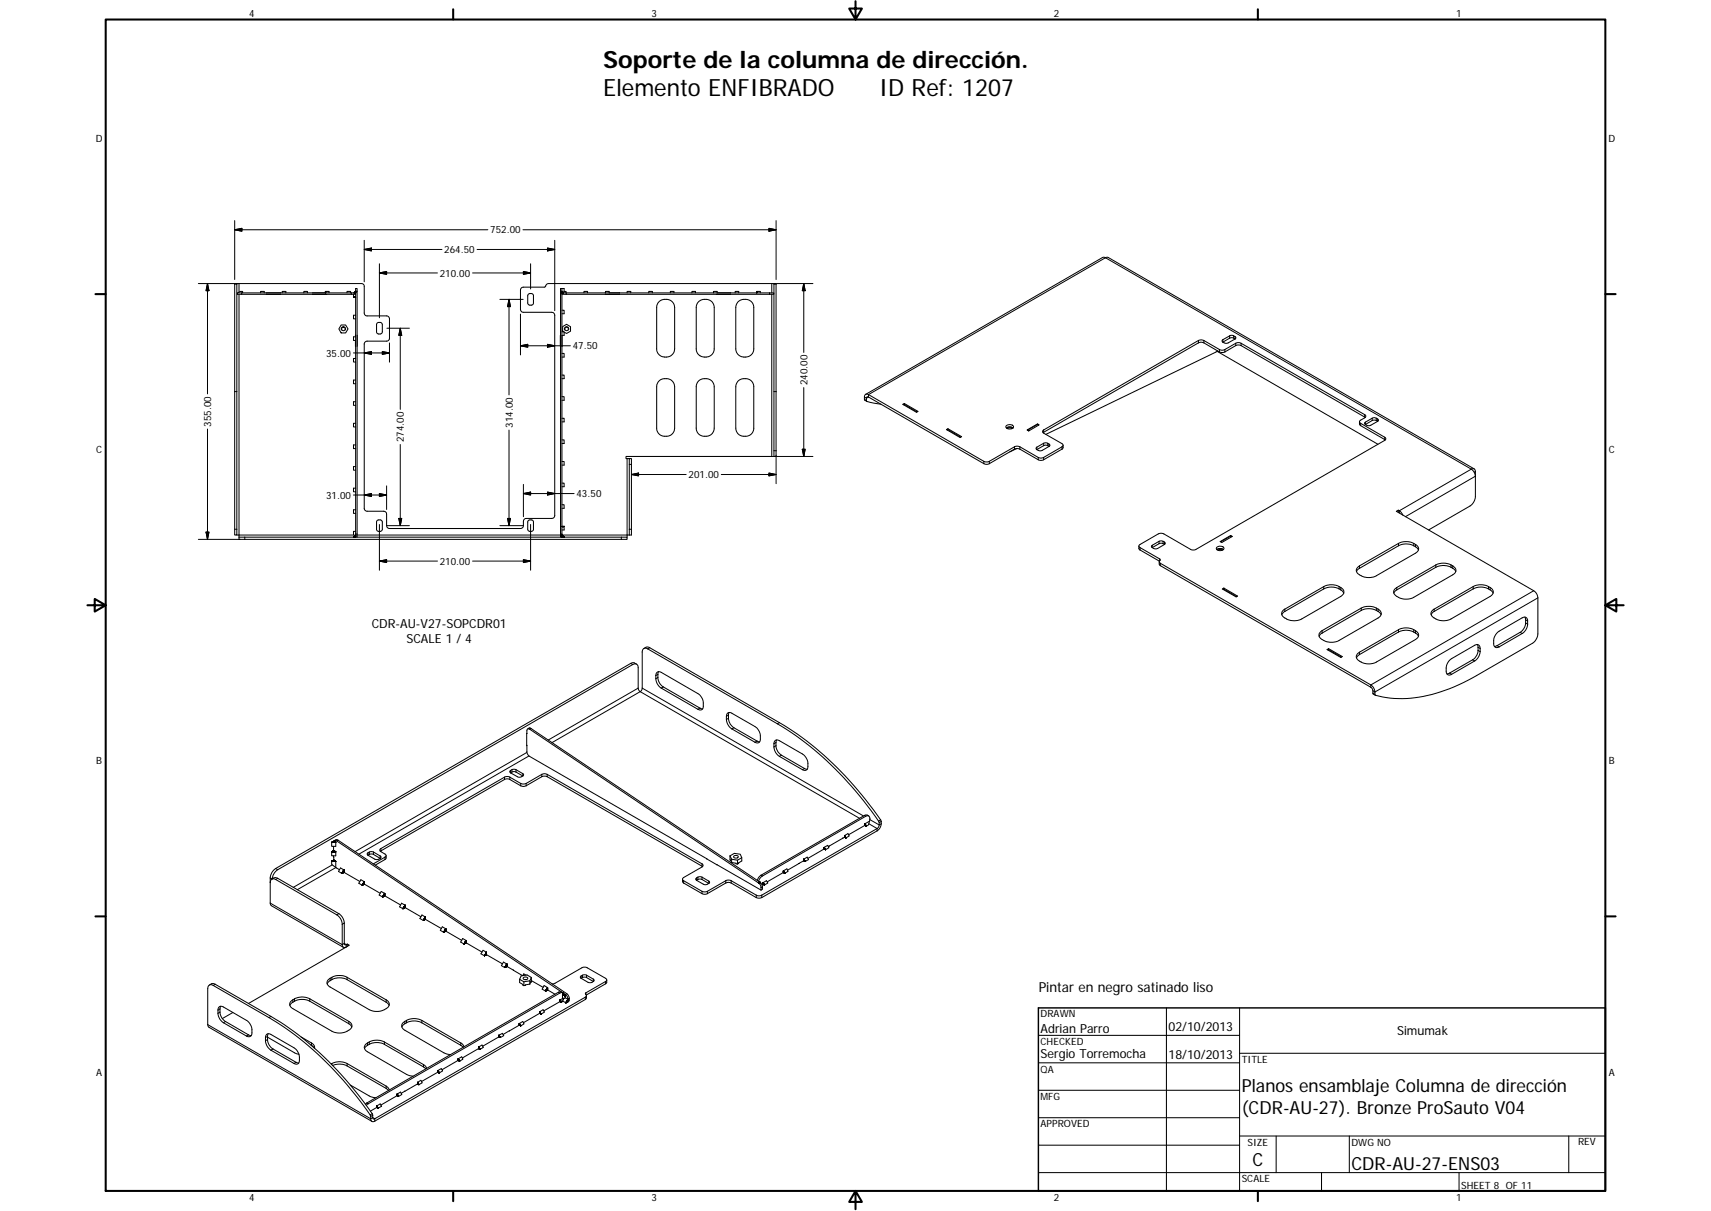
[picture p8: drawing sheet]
<svg xmlns="http://www.w3.org/2000/svg" width="594mm" height="420mm" viewBox="0 0 594 420" stroke-linecap="round" stroke-linejoin="round" font-family="sans-serif">
<g fill="none" stroke="#000" stroke-width=".36">
<path d="M81.5 98.4h.7v87.2h-.7zM82.2 98.4h43.7l.6 .7v9.5l.2 .6 .8 .4h6.7l.8 .4 .2 .6v6.8l-.2 .6-.8 .4h-7l-.7 .7v57.3l.2 .6 .5 .4h6l.7 .2 .3 .8 .1 4.2 .3 .5 .6 .3h45.5l.9-.6 .2-2.1 .5-.7 9.3-.1 .9-.6 .1-70.1-.4-.6-.6-.2h-9.9l-.6-.2-.4-.8v-6.8l.4-.8 .6-.2h7.3l.8-1 .7-.2h78.2M268.7 98.4h.8v60h-.8zM82.5 101.6l.9-.5h.8v.5M90.5 101.6v-.5h1.2v.5M92.4 102.1h5M92.4 101.6h5M98 101.6v-.5h1.2v.5M105.5 101.6v-.5h1.2v.5M108.5 102.1h5M113 101.6v-.5h1.2v.5M113 101.6h-4.5"/>
<path d="M118.4 112.8h1.6l.8 1.3-.8 1.4h-1.6l-.7-1.4zM120.5 101.6v-.5h1.2v.5M122.7 102.1v1h.8M123.4 118.1l.1 2.1M123.5 116.9h-.8v1.2h.8M123.5 109.4h-.8v1.2h.8M123.5 101.6h-41.1v.5h41.1M123.5 116.3l-.1 .6M123.5 101.1l-.5 .5M124 116.3v3.9M130.9 112.1a1.07 1.07 0 0 1 1.9 .5v2.5a1.03 1.03 0 0 1-1.1 .8 1.03 1.03 0 0 1-1-.8zM183.4 102.1a1.03 1.03 0 0 1 1.1-.3 1.03 1.03 0 0 1 .7 .8v2.5a1.02 1.02 0 0 1-1 .8 1.02 1.02 0 0 1-1-.8v-2.5z"/>
<path d="M194.6 116.3v3.9M195.1 107.6h.8v1.3h-.8M195.1 100.1h.8v1.2M195.1 115.1h.6M195.1 101.1l.5 .5M195.1 101.6h.1M195.2 101.6h.3M195.4 101.4h.3M195.4 113.3l1.3-.8 1.4 .8v1.6l-1.4 .8-1.3-.8zM195.5 101.5l1-.4v.5M195.5 101.6h.1M195.6 101.6h73.1v.5h-73.6"/>
<path d="M195.9 115.2v1.2h-.8M202.7 101.6v-.5h1.3v.5M210.1 102.1h5M210.2 101.6v-.5h1.3v.5M210.2 101.6h-.1M211.5 101.6h3.6M217.7 101.6v-.5h1.3v.5M225.2 101.6v-.5h1.3v.5M229 104.5a3.2 3.2 0 0 1 5.2 2.2v14.4a3.1 3.1 0 0 1-3.1 2.8 3.1 3.1 0 0 1-3.1-2.8v-14.8l.4-1.1zM232.7 101.6v-.5h1.3v.5M240.2 101.6v-.5h1.3v.5M242.7 104.5a3.2 3.2 0 0 1 5.3 2.2v14.4a3.1 3.1 0 0 1-3.1 2.8 3.1 3.1 0 0 1-3.2-2.8l.1-14.8 .4-1.1z"/>
<path d="M247.7 101.6v-.5h1.3v.5M248.7 102.1h5M249 101.6h4.7M255.2 101.6v-.5h1.3v.5M256.2 104.8a3.2 3.2 0 0 1 3.3-.9 3.2 3.2 0 0 1 2.2 2.8v14.4a3.1 3.1 0 0 1-3.1 2.8 3.1 3.1 0 0 1-3.1-2.8v-14.4zM262.7 101.6v-.5h1.3v.5M428.8 117.6a1.69 1.69 0 0 0-1.9-.3l-2.3 1.4M428.8 117.6l-2.3 1.4a1.69 1.69 0 0 1-1.9-.3M428.8 117.6l.3-.4-.1-.3a1.63 1.63 0 0 0-2.1-.4l-2.5 1.5-.1 .3 .3 .4M123.5 131.9h-.8v1.2h.8M123.5 139.4h-.8v1.2h.8M123.5 124.4h-.8v1.2h.8"/>
<path d="M195.1 137.6h.8v1.3h-.8M195.1 122.6h.8v1.3h-.8M195.1 130.1h.8v1.3h-.8M195.1 120.2h.1M228.7 132.3a3.2 3.2 0 0 1 3.4-.9 3.2 3.2 0 0 1 2.1 2.8v14.3a3.1 3.1 0 0 1-3.1 2.9 3.1 3.1 0 0 1-3.1-2.9v-14.3l.1-.8zM242.7 132.1a3.2 3.2 0 0 1 3.3-.6 3.2 3.2 0 0 1 2 2.7v14.3a3.1 3.1 0 0 1-3.1 2.9 3.1 3.1 0 0 1-3.2-2.9l.1-14.7 .4-1.1zM256.2 132.3a3.2 3.2 0 0 1 3.3-.9 3.2 3.2 0 0 1 2.2 2.8v14.3a3.1 3.1 0 0 1-3.1 2.9 3.1 3.1 0 0 1-3.1-2.9v-14.3zM300.6 136.8l82.2-47.5 1.7-.1 127.4 73.5M301 139.3l-.8-.5-.1-1a.87 .87 0 0 1 .4-1 .87 .87 0 0 1 1.1 .1l40.4 23.3 1.5-.1 9.2-5.2h1.2l6.6 3.8 .9 .2 1-.2 6.3-3.7a.59 .59 0 0 0 .4-.5 .59 .59 0 0 0-.4-.6l-6.3-3.6a.59 .59 0 0 1-.4-.6 .59 .59 0 0 1 .4-.5l53.7-31.1 .9-.2 1 .2 6.1 3.4 1-.1 4.2-2.4h1.4l43.1 24.9a.58 .58 0 0 1 .4 .5 .58 .58 0 0 1-.4 .6l-1.4 .8a.58 .58 0 0 0-.4 .5 .58 .58 0 0 0 .4 .6l8.4 4.8a.57 .57 0 0 1 .4 .5 .57 .57 0 0 1-.4 .6l-65.7 37.9h-1.5l-10.2-5.7-1.2 .2-6.4 3.7a.56 .56 0 0 0-.4 .6 .56 .56 0 0 0 .4 .5l7.1 4.2a.66 .66 0 0 0-.4 .6 .66 .66 0 0 0 .4 .6l73.1 42.2a3.5 3.5 0 0 1 1.4 3.5 37.8 37.8 0 0 0 24.4-1.6l4.7-1.9 4.7-2.4 20.9-12a4.3 4.3 0 0 0 1.9-3.3v-12.5a3.2 3.2 0 0 0-1.5-2.4l-47.7-27.6 .7-.4 .9 .6 .7 1.1M314 140v.3M422.6 121.9l55.8 32.2M422.7 121.7l-.6 .5-59 28.5"/>
<path d="M123.5 146.9h-.8v1.2h.8M123.5 154.4h-.8v1.2h.8M195.1 152.6h.8v1.3h-.8M195.1 145.1h.8v1.3h-.8M218.5 159.1h.7v26.5h-.7zM268.7 158.4h-51.3v.7h1.1M305.9 140.3l-5-1v-1.5l.5-.1 40.9 23.4 1-.1 8.9-5.2 1-.2 .9 .2 6.6 3.8 1.2 .1 7-4 .2-1.2M313.5 140.3l.5-.3 4.7 2.7-.5 .3zM314 140.3l4.4 2.6M314 140.3l-.2 .2M328.6 149l.5-.2 4.8 2.7-.5 .3zM329.1 149.1l4.5 2.6"/>
<path d="M329.1 149.1l-.2 .1M329.1 148.8v.3M349.4 147.7l.8-.3a1.02 1.02 0 0 1 1.2 0 1.02 1.02 0 0 1 .4 1 1.45 1.45 0 0 1-2.5-.5zM349.5 148.5l.8-.4 1.4 .4M349.8 148.7l.7-.3 .8 .3M353 155.6l-2.4 1.2M356.6 149.2l3.6-2.1 .6 .3-3.6 2.1zM360.2 147.3l-3.4 2M360.2 147.3l.4 .2M360.2 147.1v.2M364.2 154.9l-2.3 1.4a1.76 1.76 0 0 1-1.9-.3M364.2 154.9l.3-.4-.1-.3a1.75 1.75 0 0 0-2-.4l-2.5 1.5-.2 .3 .3 .4"/>
<path d="M364.2 154.9a1.56 1.56 0 0 0-1.8-.3l-2.4 1.4M472 146.3l.1 1 .3 .4 8.6 4.9M474 144.8l-43.1-24.9-1.4-.2-4.2 2.4-1.2 .2-6.1-3.3-1-.3-.9 .3-53.9 31.1M478.3 146.2l-2.3 1.3a1.73 1.73 0 0 1-1.9-.2M478.3 146.2l.3-.5-.3-.3a1.62 1.62 0 0 0-1.9-.3l-2.5 1.5-.1 .3 .3 .4M478.3 146.2a1.84 1.84 0 0 0-1.9-.3l-2.3 1.4M123.5 161.9h-.8v1.2h.8M123.5 176.9h-.8v1.2h.8M123.5 169.4h-.8v1.2h.8M195.1 167.6h.8v1.3h-.8M195.1 160.1h.8v1.3h-.8M195.1 175.1h.8v1.3h-.8"/>
<path d="M485.5 177v.8M512.3 165.2l-.1-.3a3.2 3.2 0 0 0-1.3-2.1 .88 .88 0 0 1 1-.1 .88 .88 0 0 1 .4 .9l-.1 9-.4 1.4-.6 .9-15.2 9M82.2 185.6a.52 .52 0 0 1 .8 0 .52 .52 0 0 1 0 .8M83 186.4h134.7v.7h-134.7zM123.5 185.6v.8v-.3M123.5 185.6l-.8 .8M123.5 184.4h-.8v1l.5 .5M123.5 185.7v-85.6h.5v86.3M123.5 185.8v.2M123.5 185.7h.1M130.9 180.6a1.1 1.1 0 0 1 1.9 .5v2.5a1.04 1.04 0 0 1-1.1 .8 1.04 1.04 0 0 1-1-.8zM183.4 180.6a1.05 1.05 0 0 1 1.8 .5v2.5a1.03 1.03 0 0 1-1 .8 1.03 1.03 0 0 1-1-.8v-2.5z"/>
<path d="M195.1 186.4v-86.3h-.5v86.3M195.1 182.6h.8v1.3h-.8M195.1 185.6l.8 .8M218.5 185.6a.52 .52 0 0 0-.8 0 .52 .52 0 0 0 0 .8M395.4 189.5l.3 1.2 6.8 4M402.5 194.9v.9l.4 .5 73.1 42.1 .6 .9 .1 1.4 .8 .5M404.3 188.9a1.69 1.69 0 0 0-1.9-.3l-2.3 1.4M404.3 188.9l-2.4 1.4a1.72 1.72 0 0 1-1.8-.3M404.3 188.9l.3-.3-.2-.4a1.82 1.82 0 0 0-2-.4l-2.5 1.5-.1 .4 .3 .3M422.5 189.9a1.64 1.64 0 0 1 2.5 .4 1.53 1.53 0 0 1-2.7-.1zM422.5 190.7l.9-.4 1.4 .4M422.9 190.9l.6-.3 .9 .3"/>
<path d="M423.7 187.9l3.6-2.1 .6 .3-3.7 2.1zM427.3 186l.4 .2M427.3 186l-3.5 2M427.3 185.8v.2M471.4 196.8l14.2-8.3a5.4 5.4 0 0 1 6.9 1.5 1.67 1.67 0 0 1-1 1.9l-13.6 7.8a5.5 5.5 0 0 1-6.9-1.4v-.8zM492.5 190.8a5.4 5.4 0 0 0-6.9-1.4l-13.6 7.8-1 1.1M505.5 198.3a5.4 5.4 0 0 0-7-1.5l-13.5 7.9-1.1 1.1M424.4 204.3l.5-.3 4.8 2.8-.5 .3zM424.9 204.4l4.5 2.6M424.9 204.4l-.2 .1M424.9 204v.4M445.5 211.8l14.1-8.3a5.5 5.5 0 0 1 7 1.5 1.69 1.69 0 0 1-1.1 1.9l-13.5 7.8a5.4 5.4 0 0 1-6.9-1.4v-.8z"/>
<path d="M458.5 219.2l14.1-8.2a5.4 5.4 0 0 1 6.9 1.5 1.69 1.69 0 0 1-1 1.9l-13.6 7.8a5.5 5.5 0 0 1-6.9-1.5v-.8zM466.6 205.8a5.4 5.4 0 0 0-7-1.5l-13.8 8-.7 1M479.5 213.3a5.4 5.4 0 0 0-6.9-1.5l-13.9 8-.7 1M484.2 204.5l14.3-8.5a5.5 5.5 0 0 1 7 1.5 1.69 1.69 0 0 1-1.1 1.9l-13.5 7.8a5.2 5.2 0 0 1-7-1.7zM497.4 211.8l14.1-8.3a5.5 5.5 0 0 1 6.9 1.5 1.76 1.76 0 0 1-1 1.9l-13.6 7.8a5.4 5.4 0 0 1-6.9-1.4v-.8zM518.4 205.8a5.4 5.4 0 0 0-6.9-1.5l-13.9 8-.7 1M519.7 219.6l8.8-5.2a1.15 1.15 0 0 1 1.4-.2 1.15 1.15 0 0 1 .5 1.3 4.6 4.6 0 0 1-1.1 3.7l-8.8 5.2a1.16 1.16 0 0 1-1.3 .2 1.16 1.16 0 0 1-.6-1.2 4.4 4.4 0 0 1 1.1-3.8zM529.5 214.1l.2 .7a4.6 4.6 0 0 1-.6 3.3l-1.3 1.3-8 4.6-.9 .3M221 230.4l-1.1-.5-.9 .3-123.8 71.6-.9 1.1-.5 1.4v9l.3 .8 25.1 14.6M223.6 225l.8-.5 1.2 .2 45 26a112.8 112.8 0 0 1 35.4 34.3 3.3 3.3 0 0 1-1.5 3.3l-40.5 23.3-1.4-.2-8.7-5-1-.3-.9 .3-6.6 3.8h-1.2l-7-3.9-.2-1.3M228 233.4l.8-.4 .8 .3 13.5 8a4.4 4.4 0 0 1 1.1 3.7 1.14 1.14 0 0 1-.6 1.2 1.14 1.14 0 0 1-1.3-.1l-12.7-7.4-1-.9a4.7 4.7 0 0 1-.9-3.4zM228.7 233l-.3 .7a5.1 5.1 0 0 0 .7 3.4l1.2 1.2 12.7 7.4 1 .2"/>
<path d="M460.8 225.4l.5-.3 4.8 2.7-.5 .3zM461.3 225.4l4.5 2.6M461.3 225.4l-.2 .1M461.3 225.1v.3M471.4 226.7l14.2-8.2a5.5 5.5 0 0 1 6.9 1.4 1.69 1.69 0 0 1-1 2l-13.6 7.8a5.5 5.5 0 0 1-6.9-1.5l-.1-.5zM492.5 220.8a5.4 5.4 0 0 0-6.9-1.5l-13.6 7.8-1 1.1M503.2 229.2l8.8-5.3a1.16 1.16 0 0 1 1.4-.1 1.16 1.16 0 0 1 .5 1.2 4.7 4.7 0 0 1-1.1 3.7l-8.8 5.3a1.14 1.14 0 0 1-1.3 .1 1.14 1.14 0 0 1-.6-1.2 4.5 4.5 0 0 1 1.1-3.7zM512.9 223.6l.3 .7a4.4 4.4 0 0 1-.7 3.4l-1.2 1.2-8.2 4.8-.7 .1M182.9 258.6l.1 2.7 .9 1.1 61.5 35.6M182.9 258.7v-5.2a.59 .59 0 0 1 .3-.6 .59 .59 0 0 1 .8 .1l79.4 53.3 .7 .9 .1 1.6M183.7 252.6l.5 .1 79.7 53.4 .8 1.3v1.1l-.5 .3M183.7 252.6l-.5 .3"/>
<path d="M184.1 252.6h-.4M252.7 247.4l1.1-.1 8.3 4.8 1 .9a4.5 4.5 0 0 1 .9 3.4 1.14 1.14 0 0 1-.5 1.3 1.14 1.14 0 0 1-1.4-.2l-8-4.6-1-1a4.7 4.7 0 0 1-.9-3.4zM253.2 247.2l-.3 .9a4.4 4.4 0 0 0 1.1 3.7l.8 .7 8 4.6 1 .3M269 257.1l.6-.4 .7 .1 9.1 5.4a4.4 4.4 0 0 1 1.1 3.8 1.16 1.16 0 0 1-.6 1.2 1.16 1.16 0 0 1-1.3-.2l-8.3-4.8a4.3 4.3 0 0 1-1.6-3.1v-1.3zM269.7 256.7l-.3 .9a4.4 4.4 0 0 0 1.1 3.7l.8 .7 8 4.6 1 .3M177.3 268.1l2.3 1.4a1.63 1.63 0 0 0 1.9-.3M177.3 268.1l-.3-.3 .1-.4a1.81 1.81 0 0 1 2-.4l2.6 1.5 .1 .4-.3 .3M177.3 268.1a1.69 1.69 0 0 1 1.8-.2l2.4 1.3M115.2 295.6v1.3h1.4v-1.3M115.2 298.8v1.1l1.4 1M115.2 295.6h1.4M115.2 292.3v1.3h1.4v-1.3"/>
<path d="M115.2 298.8h1.4M115.2 292.3h1.4M115.8 296.9l.1 .5M115.8 293.6v1.6M115.8 297.3l.1 1.1M115.9 298.4l-.7 .4M115.9 298.4l.7 .4M115.9 291.9l-.7 .4M115.9 291.9l.7 .4M115.9 291.9l.3-.3 .7 .2 79.4 53.3 .7 .8 .2 1.6M116.2 291.6l.5-.3 .5 .1 79.6 53.4 .8 1.3 .1 1.2-.5 .2M116.6 295.6l-.7-.5-.7 .5"/>
<path d="M116.6 298.8v2.1M127.8 296.7l2.3 1.4a1.8 1.8 0 0 0 1.9-.3M127.8 296.7l-.3-.3 .1-.4a1.85 1.85 0 0 1 2.1-.4l2.5 1.5 .1 .4-.3 .3M127.8 296.7a1.84 1.84 0 0 1 1.9-.3l2.3 1.4M129.6 299.7l4.1-2.3a.56 .56 0 0 0 .4-.5 .56 .56 0 0 0-.4-.6l-1.4-.8a.56 .56 0 0 1-.4-.6 .56 .56 0 0 1 .4-.5l43.1-24.9h1.4l4 2.3 1.2 .2 6.1-3.3 1-.3 .9 .3 53.7 31a.57 .57 0 0 1 .4 .6 .57 .57 0 0 1-.4 .5l-6.3 3.7a.59 .59 0 0 0-.4 .5 .59 .59 0 0 0 .4 .6l6.3 3.6 1 .3 .9-.3 6.6-3.7 1.2-.1 9.2 5.2 1.4 .2 40.5-23.3 .6-.7 .2-1.4a113 113 0 0 0-35.4-34.3l-45-26a1.17 1.17 0 0 0-1.4-.1 1.17 1.17 0 0 0-.5 1.2v12.5a.96 .96 0 0 1-.9 1.1l-.5-.9v-7.2a1.16 1.16 0 0 0-.6-1.3 1.16 1.16 0 0 0-1.3 .2l-123.3 71.2-1.4 1.5-.5 1.6M132.1 295.3l43.3-25h1.4l4 2.3 1.2 .2 6.1-3.3 1.2-.2 54.6 31.4M134.1 296.8l-.3 1.3-3.5 2.1M245.3 297.9l3.7 2.1M248.9 300h.1M248.9 300l15.3 8.8M253.5 296.9l.1 1.7M253.5 296.9l.5 1.2"/>
<path d="M253.5 296.9l1.5-.8 2 .3 .5 1.2-1.4 .9M253.6 298.6v-.2l.4 .9M253.7 298.5l-.1 .1M254 299.3l2.1 .5M254 298.1v1.2M254 298.1l2.1 .4M254.8 297l.3-.2a.63 .63 0 0 1 .9 0 .63 .63 0 0 1 .1 .8l-.2 .1a.69 .69 0 0 1-.8 .1 .69 .69 0 0 1-.3-.8zM256.1 298.5v1.3M257.5 297.6v1.1l-1.4 1.1M277.5 299.6l-4 2.3M279.1 298.1l1.2-.7 .4 .8-1.1 .7M279.1 298.1l.5 .8"/>
<path d="M279.1 298.1v.5M279.1 298.6l.5 .3M279.1 298.6l-1.7 1M286.2 294l1.2-.7 .4 .8-1.2 .7M286.2 294l.4 .8M286.2 294v.5M286.2 294.5l.4 .3M286.2 294.5l-5.7 3.3M287.9 293.6h.1M287.9 293.5l-.3 .2M292.6 290.8v.1M292.6 290.8l-4.7 2.8"/>
<path d="M293.2 289.9l1.2-.7 .5 .8-1.2 .7M293.2 289.9l.5 .8M293.2 289.9v.6M293.2 290.5l.5 .2M293.2 290.5l-.6 .3M300.3 285.8l.5 .9M300.3 285.8v.6M300.3 286.4l.5 .3M300.3 286.4l-5.7 3.2M301.6 283.1l-.4-.3h-.9l-36.1 20.9-.6 .5-.7 1.3M301.9 284.9l-.3 1.3-.8 .5M301.9 284.9l-1.6 .9"/>
<path d="M301.9 284.9l.1-.2a1.04 1.04 0 0 0-.1-1.3 1.04 1.04 0 0 0-1.3-.2l-36.1 20.9-1.1 1.7M93.8 306.2a1.16 1.16 0 0 1 .6-1.2 1.16 1.16 0 0 1 1.3 .1l22 13a4 4 0 0 1 1.1 2.6v7a.87 .87 0 0 0 .4 .9 .87 .87 0 0 0 1 0M94.4 305l1.1-.5 .9 .2 21.5 12.5 1 1 .6 1.4 .1 8.1 .3 .1 .7-.3 .7 .5-35 20.1M116.6 300.9l1.3 .9M119.4 301.8l-1.2-.7-.7 1.2 1.2 .7M119.4 301.8l-.7 1.2M119.4 302.6l-.7 .4M119.4 301.8v.8M119.4 302.6l5.5 3.2M126.5 305.9l-1.2-.7-.7 1.3 1.2 .6M126.5 305.9l-.7 1.2M126.5 306.7l-.7 .4"/>
<path d="M126.5 305.9v.8M126.5 306.7l5.5 3.2M133.6 310l-1.2-.7-.8 1.2 1.2 .7M133.6 310l-.8 1.2M133.6 310.8l-.8 .4M133.6 310v.8M133.6 310.8l5.5 3.2M140.6 314.1l-1.2-.7-.7 1.2 1.2 .7M140.6 314.1l-.7 1.2M140.6 314.9l-.7 .4M140.6 314.1v.8M140.6 314.9l5.5 3.2"/>
<path d="M147.7 318.2l-1.2-.7-.7 1.2 1.2 .7M147.7 318.2l-.7 1.2M147.7 319l-.7 .4M147.7 318.2v.8M147.7 319l5.5 3.2M241.9 305.4l2.3 1.4a1.66 1.66 0 0 0 1.9-.3M241.9 305.4l-.4-.3 .4-.5a1.69 1.69 0 0 1 1.8-.3l2.6 1.6-.2 .6M241.9 305.4a1.75 1.75 0 0 1 1.8-.3l2.4 1.4M263.8 306h.1M263.8 306h-.1M265 306.2l1.1-.6 .5 .8-1.2 .6M265 306.2l.4 .8"/>
<path d="M265 306.2v.6M265 306.8l.4 .2M265 306.8l-.4 .2M272 302.2l1.2-.7 .5 .8-1.2 .7M272 302.2l.5 .8M272 302.2v.5M272 302.7l.5 .3M272 302.7l-5.6 3.3M114.1 339.8a5.8 5.8 0 0 1 6.4-.7l13.6 7.8a1.6 1.6 0 0 1 1.1 1.5 1.6 1.6 0 0 1-1.1 1.5 5.9 5.9 0 0 1-5.9 .4l-13.6-7.8a1.55 1.55 0 0 1-.5-2.7zM120.6 327.5v.9M154.8 322.2l-1.2-.6-.7 1.2 1.1 .7M154.8 322.2l-.8 1.3"/>
<path d="M154.8 323l-.8 .5M154.8 322.2v.8M154.8 323l5.5 3.3M161.8 326.3l-1.2-.7-.7 1.3 1.2 .6M161.8 326.3l-.7 1.2M161.8 327.1l-.7 .4M161.8 326.3v.8M161.8 327.1l5.6 3.2M168.9 330.4l-1.2-.7-.7 1.2 1.2 .7M168.9 330.4l-.7 1.2M168.9 331.2l-.7 .4M168.9 330.4v.8"/>
<path d="M168.9 331.2l5.5 3.2M176 334.5l-1.2-.7-.7 1.2 1.2 .7M176 334.5l-.7 1.2M176 335.3l-.7 .4M176 334.5v.8M176 335.3l2.3 1.4M178.3 336.6l3.1 1.9M180.4 339.8l1.5 .8M180.4 339.8l.5-1.2 2.1-.3 1.5 .8-.5 1.2M180.4 339.8v1.1l1.5 1.1M181.7 339.2l.3-.2a.62 .62 0 0 1 .9-.1 .62 .62 0 0 1 .1 .9l-.1 .1a.68 .68 0 0 1-.8 0 .68 .68 0 0 1-.4-.7zM182.6 338.3l-.7-.4-.4 .6"/>
<path d="M184.5 339.1l-.1 1.7M201.8 339.4l2.3 1.4a1.8 1.8 0 0 0 1.9-.3M201.8 339.4l-.3-.3 .3-.5a1.8 1.8 0 0 1 1.9-.3l2.5 1.5 .1 .4-.3 .3M201.8 339.4a1.73 1.73 0 0 1 1.9-.2l2.3 1.3M76 349.5l.8-.4 .8 .3 8.2 4.8 .8 .7a4.6 4.6 0 0 1 .9 3.8 1.13 1.13 0 0 1-.7 .9 1.13 1.13 0 0 1-1.2-.1l-8.3-4.9a4.3 4.3 0 0 1-1.6-3v-1.4zM76.6 349.1l-.2 1a4.5 4.5 0 0 0 1.1 3.7l8.8 5.3 .9 .2M80.9 351.3l-3.7 2.1M92.5 359l.5-.3 .8 .1 8.3 4.7a4.2 4.2 0 0 1 1.9 3.3v1.1a1.15 1.15 0 0 1-.6 1.2 1.15 1.15 0 0 1-1.3-.1l-8-4.6-1.1-1a4.7 4.7 0 0 1-.8-3.4zM92.9 359.9l9.4 5.4 1.5 .5M93.1 358.6l-.2 1a4.4 4.4 0 0 0 .9 3.4l1 .9 8 4.7 .9 .2M100.6 348.8a5.4 5.4 0 0 1 7-1.4l13.5 7.8 1 1.1M100.9 347.5a5.8 5.8 0 0 1 6.7-1l13.5 7.9a1.62 1.62 0 0 1 1.1 1.5 1.62 1.62 0 0 1-1.1 1.5 5.8 5.8 0 0 1-5.9 .4l-13.5-7.9a1.58 1.58 0 0 1-.8-2.4z"/>
<path d="M104.6 359.8l3.6 2.1a1.76 1.76 0 0 1 1 1.8M113.6 341.3a5.4 5.4 0 0 1 6.9-1.4l13.6 7.8 1 1.1M139.5 356.3a5.4 5.4 0 0 1 7-1.4l13.5 7.8 .8 .7M173.3 359.2l.4 .8M173.3 359.2v.5M173.3 359.7l.4 .3M173.3 359.2l1.1-.7 .5 .8-1.2 .7M173.3 359.7l-5.7 3.3M176.9 357.6v.1M176.9 357.6l-2.2 1.3M180.3 355.1l1.2-.7 .5 .8-1.2 .7M180.3 355.1l.5 .8"/>
<path d="M180.3 355.1v.5l.5 .3M180.3 355.7l-3.4 2M181.9 340.6v1.4M184 340.3l-2.1 .3M184 340.3v1.1M184 341.4l-2.1 .6M184.3 340.7l.1 .1M184.4 340.8v-.2l-.4 .8M184.5 340.2l4.1 2.4M187.4 351l1.2-.7 .5 .9-1.2 .6M187.4 351l.5 .8M187.4 351v.6"/>
<path d="M187.4 351.6l.5 .2M187.4 351.6l-5.7 3.2M190.1 342.6l-.7 1.3M190.1 343.5l-.7 .4M190.1 342.6v.9M190.1 343.5l2.6 1.5M190.1 342.6l-1.2-.7-.7 1.3 1.2 .7M191.7 341.4l1-.3 10-5.5 1.2 .2 6.4 3.6a.58 .58 0 0 1 .4 .6 .58 .58 0 0 1-.4 .5l-7.1 4.3a.7 .7 0 0 1 0 1.2l-73.2 42.2-.5-.1-.1-1.2a112.1 112.1 0 0 0-35.3-34.3l-19.6-11.2-.9-.1-.9 .5M194.5 346.9l.4 .8M194.5 346.9v.6M194.5 347.5l.4 .2M194.5 347.5l-5.7 3.2"/>
<path d="M195.3 344.4l1 1.2v.6M195.4 347.3l1.1 .6M195.4 344.4l-.7-.3-.8 .2-67.1 38.8M195.4 346.4l-.9 .5M195.6 346.6h.1M195.6 346.4l-.3 1.1-.4 .2M195.6 344.7l-.3-.3v2l1-.2M195.6 344.7l.3 .5M195.6 344.7l-.4-.3-.8 .2-67.2 38.9M195.8 346.4l-.4 .6M196.3 346.2l.9 .5-.7 1.2M197.2 347.5l-.7 .4"/>
<path d="M203.6 345.4v.8l-.4 .6-73.1 42.2a.86 .86 0 0 1-1 .1 .86 .86 0 0 1-.4-.9v-.8a112 112 0 0 0-35.3-34.3l-19.4-11.2a1.16 1.16 0 0 0-1.3-.1 1.16 1.16 0 0 0-.6 1.2v12.5l.5 .9 56.5 32.7M210.7 340l-.3 1.2-6.8 4M360.5 359.2h69.9M405 349.7v63.5M430.4 349.7v63.5M107.9 362.5l1.2 1M115 369.1l.9-.4a5.8 5.8 0 0 1 4.6 .3l13.6 7.8 .7 .7 .4 .7M115.5 369.7a5.8 5.8 0 0 1 5 .1l13.6 7.8 .8 .8M121.6 376.4l6.9 4 2 .5M126.6 363.8a5.3 5.3 0 0 1 6.9-1.4l13.5 7.8 .9 .7M137.9 379.6l.5 .8M137.9 379.6v.5"/>
<path d="M137.9 379.6l1.2-.7 .4 .8-1.1 .7M140.5 378.6h.1M140.5 378.6l-1.2 .7M145 375.5l.5 .8M145 375.5v.6M145 376.1l.5 .2M145 375.5l1.1-.7 .5 .9-1.1 .6M145 376.1l-4.5 2.5M148.1 370.7l-.8-1.2-13.8-8a5.4 5.4 0 0 0-6.9 1.5 1.66 1.66 0 0 0 1 1.9l13.6 7.9 2.3 .6M152.1 371.4l.4 .9M152.1 371.4v.6M152.1 372l.4 .3"/>
<path d="M152.1 371.4l1.1-.6 .5 .8-1.2 .7M152.1 372l-5.7 3.2M159.1 367.3l.5 .9M159.1 367.3v.6M159.1 367.9l.5 .3M159.1 367.3l1.2-.6 .5 .8-1.2 .7M159.1 367.9l-5.6 3.3M161.1 363.2l-.8-1.2-13.8-8a5.5 5.5 0 0 0-7 1.5 1.68 1.68 0 0 0 1.1 1.9l13.5 7.9 2.3 .6M166.2 363.3l.5 .8M166.2 363.3v.5M166.2 363.8l.5 .3M166.2 363.3l1.2-.7 .4 .8-1.1 .7"/>
<path d="M166.2 363.8l-5.7 3.3M360.5 368.7h69.9M360.5 378.3h69.9M430.4 365.4h127M130.8 383.7l.5 .8M130.8 383.7v.5M130.8 384.2l.5 .3M130.8 383.7l1.2-.7 .5 .8-1.2 .7M130.8 384.2l-2.2 1.3M137.9 380.1l.5 .3M137.9 380.1l-5.7 3.3M360.5 387.8h69.9"/>
<path d="M360.5 397.3h69.9M430.4 394.1h127M443.1 394.1v12.7M468.5 394.1v12.7M544.7 394.1v12.7M360.5 406.8h196.9M458.8 406.8v6.4M506.6 406.8v6.4"/>
<circle cx="119.2" cy="114.1" r=".62"/>
<circle cx="196.7" cy="114.1" r=".61"/>
</g>
<g fill="none" stroke="#000" stroke-width=".35">
<path d="M81.5 76.5v20.5M81.5 79.7l2.5-.5v1zM169.4 79.7h-87.9M181.6 79.7h87.9M267 79.2l2.5 .5-2.5 .5zM269.5 76.5v20.5M68.9 98.4h12.5M72 98.4v38.3M72 98.4l.6 2.5h-1.1zM81.5 98.6h.7M83 98.4v2.9M126.5 86.6l2.5-.5v1z"/>
<path d="M126.5 86.6h27M126.5 83.4v14.4M131.7 94.7l2.5-.5v1zM131.7 94.7h20.2M131.7 91.5v18.8M164.1 94.7h20.1M165.6 86.6h27M181.7 94.2l2.5 .5-2.5 .5zM184.2 91.5v8.8M190.1 86.1l2.5 .5-2.5 .5zM192.6 83.4v24.4M268 98.4v3.2"/>
<path d="M268.7 98.6h.8M269.6 98.4h12.7M279.1 98.4v23.9M279.1 98.4l.5 2.5h-1zM83 102.1v83.5h39.9M83.9 101.6v.5M113 101.1v.5M118.6 114.5a.74 .74 0 0 1 .6-1.1 .74 .74 0 0 1 .7 1.1M122 101.6v.5M122.7 103.1h.8M123.5 101h.5M123.5 101.1v.5h-.5z"/>
<path d="M134.3 113.9h7.8M135.2 119v6.6M139 113.9v28.1M139 113.9l.5 2.5h-1zM173.6 103.9h8M176.7 103.9v33.1M176.7 103.9l.5 2.5h-1zM180.7 109v14.1M180.7 120l2.5-.5v1zM180.7 120h17.3M190.1 119.5l2.5 .5-2.5 .5zM194.6 101h.5"/>
<path d="M195.1 101.1l.5 .5h-.5zM196.1 114.5a.75 .75 0 0 1 .6-1.1 .75 .75 0 0 1 .7 1.1M196.6 101.6v.5M262.7 101.1v.5M267.2 101.6v.5M268 102.1v56.3M416.1 118.1v.9M418 118.1v.9M424.6 117.9v.8M426.9 116.5v.8M428.3 116.5v.8M428.8 116.8v.8"/>
<path d="M429.1 119.1v.8M430.9 119.1v.8M81.5 135.9h.7M122.7 122.4h12.5M126.5 122.4l2.5-.4v1zM132.8 122l2.4 .4-2.4 .6zM268.7 135.9h.8M279.1 134.5v23.9M300.1 138.6l.7 .4M300.1 137.8l.7 .4 .8-.4v-.9l82.2-47.5 127.1 73.4-25 14.4v.8M423.4 121.3v.8M425.3 121.3v.8"/>
<path d="M72 148.8v38.3M139 154.2v28.2M176.7 149.2v33.2M217.7 159.1v26.5h-22.6M268.7 156.4h.8M269.5 158v9.8M269.6 158.4h12.7M278.6 155.9h1l-.5 2.5zM352.2 155v.8M354.1 155v.8M360 155.2v.8M360.5 158.7v.8"/>
<path d="M362.4 149.2v.8M362.4 158.7v.8M362.4 153.8v.8M363.8 153.8v.8M364.2 154.1v.8M368.7 155v.8M472.4 146.9v.8M473.8 143.9v.8M474.1 146.5v.8M476.4 145.1v.8M477.9 145.1v.8M478.3 145.4v.8"/>
<path d="M480.8 151.7v.8M122.7 171.7h11.5M126.5 171.7l2.5-.5v1.1zM131.7 171.2l2.5 .5-2.5 .6zM134.2 168.6v8.2M138.5 179.9h1l-.5 2.5zM176.2 179.9h1l-.5 2.5zM181.7 168.1v11.2M181.7 171.2l2.5-.5v1zM181.7 171.2h17.6M190.1 170.7l2.5 .5-2.5 .5zM218.5 161.1h.7"/>
<path d="M219.2 164.6l2.5-.5v1zM219.2 164.6h19M250.4 164.6h19.1M267 164.1l2.5 .5-2.5 .5zM341.6 160.1v.8M343.5 160.1v.8M512.3 163.6l-.4 .2M512.3 165.2l-24.3 14.1M68.9 187.1h14.5M71.5 184.6h1.1l-.6 2.5zM81.5 183.6h.7M85 186.4v.7"/>
<path d="M122.8 186.3l.7-.7v.8zM123.5 185.3h.5M124 185.6h70.6M131.7 182v15.8M131.7 194.7l2.5-.5v1zM131.7 194.7h20.2M134.3 182.4h7.8M164.1 194.7h20.1M173.6 182.4h8M181.7 194.2l2.5 .5-2.5 .5zM184.2 182v15.8M194.6 185.3h.5"/>
<path d="M195.1 182.6h.8M195.1 185.6l.8 .8h-.8zM215.7 186.4v.7M218.5 183.6h.7M395.8 190v.8M400.1 189.2v.8M402.4 187.8v.8M402.7 193.9v.6M402.9 195.4v.9M403.8 187.8v.8M404.3 188.1v.8M472 196.3v.9"/>
<path d="M485.6 188.5v.9M490.9 188.5v.9M491.5 188.9v.8M498.5 196v.8M503.8 196v.8M504.4 196.3v.9M446.1 211.3v.9M459.1 218.8v.8M459.6 203.5v.8M464.9 203.5v.8M465.5 203.8v.9M472.6 211v.8"/>
<path d="M477.9 211v.8M478.5 211.3v.9M485 203.8v.9M485.6 218.5v.8M490.9 218.5v.8M491.5 218.8v.8M497.9 211.3v.9M511.5 203.5v.8M516.8 203.5v.8M517.4 203.8v.9M527.8 219.4l.7 .4M529.7 216.1l.7 .5"/>
<path d="M529.7 215.1l.7 .4M532.5 205l-56.5 32.6v.8M534 207.4l-56.6 32.7-.7-.4M219 230.2l.7 .4M221.6 238.7l-31.2 18.1M223 238.7l76.8 44.4M225.6 224.7l-.7 .4M228.4 235.1l-.7 .4M228.4 234l-.7 .4M230.3 238.3l-.7 .4M472 226.3v.8M503.3 233.5l.7 .5"/>
<path d="M511.3 228.9l.7 .4M513.2 224.6l.7 .4M513.2 225.7l.7 .4M519.8 224l.7 .4M184.4 252.8l-.4 .2M191.7 257.6l30.6-17.6 76.1 43.9M243 245.7l-.7 .4M252.9 248.1l-.7 .4M252.9 249.2l-.7 .4M254.8 252.5l-.7 .4M262.8 257.1l-.7 .4M269.4 258.7l-.7 .4"/>
<path d="M269.4 257.6l-.7 .4M270.6 250.7l-.7 .4M476.7 240.5l.7 .4M175.2 269.6v.8M177 269.6v.8M177.3 267.3v.8M177.8 267v.9M179.1 267v.9M180.8 271.8v.8M181.5 268.4v.8M182.7 271.8v.8M183 261l-59.7 34.5"/>
<path d="M183.7 262.3l-59.1 34.1M188.1 268.7v.8M190 268.7v.8M271.3 262l-.7 .4M279.3 266.6l-.7 .4M115.2 292.3l.7-.4 .7 .4zM115.2 298.8l.7-.4 .7 .4zM115.2 295.6l.7-.5 .7 .5zM117.3 291.5l-.4 .3M127.8 295.9v.8M128.2 295.6v.8M129.7 295.6v.8"/>
<path d="M132 297v.8M132.3 294.4v.8M133.7 297.4v.8M243.7 299.7v.8M279.1 298.1l.5 .8-.5-.3zM286.2 294l.4 .8-.4-.3zM293.2 289.9l.5 .8-.5-.2zM300.2 282.9l.4 .3M300.3 285.8l.5 .9-.5-.3zM301.7 285.8l2.8 1.7v.8M302 284.4l3.3 1.8 .7-.4M305.8 284.5l-.8 .4"/>
<path d="M306 285l-.7 .4M93.8 313.3l25 14.4 .7-.4 .7 .4v.9M93.8 304.6l.7 .4M95.7 301.3l.7 .5M96.4 304.7l-.7 .4M115.4 300.1l-13.6 7.8M116.6 301l-13.4 7.7M117.6 317l-.7 .4M119.4 301.8v.8l-.7 .4zM126.5 305.9v.8l-.7 .4zM133.6 310v.8l-.8 .4zM140.6 314.1v.8l-.7 .4z"/>
<path d="M147.7 318.2v.8l-.7 .4zM237.4 305.6v.8M241.9 304.6v.8M242.3 304.3v.8M243.7 304.3v.8M243.7 309.2v.8M245.6 309.2v.8M246.1 305.7v.8M252 305.6v.8M253.9 305.6v.8M262.6 310.6v.8M263.3 306.2l.5-.2v.5z"/>
<path d="M263.9 306.1l-.5 .2M264.2 303.7l.5 .2M264.5 310.6v.8M264.7 307.7l-.5 .2M265 306.2l.4 .8-.4-.2zM272 302.2l.5 .8-.5-.3zM114.6 339.4v.8M115.2 339.1v.8M119.5 320.3l-.7 .4M120.5 339.1v.8M154.8 322.2v.8l-.8 .5zM161.8 326.3v.8l-.7 .4z"/>
<path d="M168.9 330.4v.8l-.7 .4zM176 334.5v.8l-.7 .4zM201.8 338.6v.8M202.3 338.3v.9M203.7 338.3v.9M206 339.7v.8M72.1 355.5l56.6 32.7 .7-.4 .7 .4v.8M74.7 341.5l-.7 .4M76.4 351.2l-.7 .4M76.4 350.1l-.7 .4M78.3 354.4l-.7 .4M86.3 359.1l-.7 .4"/>
<path d="M92.9 359.6l-.7 .4M94.1 352.6l-.7 .5M101.7 346.9v.8M102.3 346.5v.9M107.6 346.5v.9M121.1 354.4v.8M134.1 346.9v.8M140.6 354.4v.8M141.2 354v.9M146.5 354v.9M173.3 359.2l.4 .8-.4-.3zM180.3 355.1l.5 .8-.5-.3z"/>
<path d="M187.4 351l.5 .8-.5-.2zM190.1 342.6v.9l-.7 .4zM193.9 344.3l.5 .3M194.5 346.9l.4 .8-.4-.2zM195.3 344.4l1 1.2-.5-.2zM196.8 344.8l-.5 .3M197.2 346.7v.8l-.7 .4zM197.7 346.4l-.5 .2M203.2 346v.8M203.4 344.5v.6M210.3 340.5v.8M92.9 360.7l-.7 .4"/>
<path d="M94.8 363.9l-.7 .5M102.8 368.6l-.7 .4M108.2 361.9v.8M115.2 369v.4M120.5 369v.8M127.6 361.9v.8M128.2 361.5v.9M133.5 361.5v.9M134.1 376.8v.8M137.9 379.6l.5 .8-.5-.3zM145 375.5l.5 .8-.5-.2zM147 369.4v.8"/>
<path d="M152.1 371.4l.4 .9-.4-.3zM159.1 367.3l.5 .9-.5-.3zM160 361.9v.8M166.2 363.3l.5 .8-.5-.3zM127.4 382.7l.4 .3M129.2 386.4l-.7 .4M129.4 386.9l-.7 .4M130.8 383.7l.5 .8-.5-.3z"/>
</g>
<g fill="#000" stroke="#000" stroke-width=".35">
<path d="M81.5 79.7l2.5-.5v1zM126.5 86.6l2.5-.5v1zM131.7 94.7l2.5-.5v1zM181.7 94.2l2.5 .5-2.5 .5zM190.1 86.1l2.5 .5-2.5 .5zM267 79.2l2.5 .5-2.5 .5zM72 98.4l.6 2.5h-1.1zM123.5 101.1v.5h-.5zM139 113.9l.5 2.5h-1zM176.7 103.9l.5 2.5h-1zM180.7 120l2.5-.5v1zM279.1 98.4l.5 2.5h-1z"/>
<path d="M126.5 122.4l2.5-.4v1zM132.8 122l2.4 .4-2.4 .6zM190.1 119.5l2.5 .5-2.5 .5zM278.6 155.9h1l-.5 2.5zM126.5 171.7l2.5-.5v1.1zM131.7 171.2l2.5 .5-2.5 .6zM138.5 179.9h1l-.5 2.5zM176.2 179.9h1l-.5 2.5zM181.7 171.2l2.5-.5v1zM190.1 170.7l2.5 .5-2.5 .5zM219.2 164.6l2.5-.5v1zM267 164.1l2.5 .5-2.5 .5z"/>
<path d="M71.5 184.6h1.1l-.6 2.5zM131.7 194.7l2.5-.5v1zM181.7 194.2l2.5 .5-2.5 .5zM195.1 185.6l.8 .8h-.8zM115.2 292.3l.7-.4 .7 .4zM115.2 298.8l.7-.4 .7 .4zM115.2 295.6l.7-.5 .7 .5zM279.1 298.1l.5 .8-.5-.3zM286.2 294l.4 .8-.4-.3zM293.2 289.9l.5 .8-.5-.2zM300.3 285.8l.5 .9-.5-.3zM119.4 301.8v.8l-.7 .4z"/>
<path d="M126.5 305.9v.8l-.7 .4zM133.6 310v.8l-.8 .4zM140.6 314.1v.8l-.7 .4zM147.7 318.2v.8l-.7 .4zM263.3 306.2l.5-.2v.5zM265 306.2l.4 .8-.4-.2zM272 302.2l.5 .8-.5-.3zM154.8 322.2v.8l-.8 .5zM161.8 326.3v.8l-.7 .4zM168.9 330.4v.8l-.7 .4zM176 334.5v.8l-.7 .4zM173.3 359.2l.4 .8-.4-.3z"/>
<path d="M180.3 355.1l.5 .8-.5-.3zM187.4 351l.5 .8-.5-.2zM190.1 342.6v.9l-.7 .4zM194.5 346.9l.4 .8-.4-.2zM197.2 346.7v.8l-.7 .4zM145 375.5l.5 .8-.5-.2zM152.1 371.4l.4 .9-.4-.3zM159.1 367.3l.5 .9-.5-.3zM166.2 363.3l.5 .8-.5-.3zM130.8 383.7l.5 .8-.5-.3zM137.9 379.6l.5 .8-.5-.3z"/>
</g>
<g fill="#000">
<circle cx="123.5" cy="101.6" r=".18"/>
<circle cx="195.1" cy="101.6" r=".18"/>
</g>
<g fill="none" stroke="#000" stroke-width=".71">
<path d="M36.7 6.8h520.7v406.4h-520.7zM157.3 3.2v3.6M297 .4v6.4l-2.2-3.8h4.5l-2.3 3.8M436.7 3.2v3.6M33.1 102h3.6M557.4 102h3.6M30.3 210h6.4l-3.8-2.2v4.4l3.8-2.2M557.4 210l3.8 2.2v-4.4l-3.8 2.2h6.3M33.1 317.9h3.6M557.4 317.9h3.6M157.3 413.2v3.6M297 413.2l2.3 3.8h-4.5l2.2-3.8v6.3"/>
<path d="M436.7 413.2v3.6"/>
</g>
<path d="M360.5 349.7h196.9v63.5h-196.9z" fill="none" stroke="#000" stroke-width=".51"/>
<g font-size="8.2">
<text x="209.4" y="23.6">Soporte de la columna de dirección.</text>
<text x="209.4" y="33.4">Elemento ENFIBRADO</text>
<text x="305.3" y="33.4">ID Ref: 1207</text>
</g>
<g font-size="6.3">
<text x="431.1" y="379">Planos ensamblaje Columna de dirección</text>
<text x="431.1" y="386.6">(CDR-AU-27). Bronze ProSauto V04</text>
<text x="434.8" y="404.7">C</text>
<text x="469.2" y="406">CDR-AU-27-ENS03</text>
</g>
<text font-size="4.8" x="360.7" y="344.2">Pintar en negro satinado liso</text>
<g font-size="4.4">
<text x="129.1" y="217.8">CDR-AU-V27-SOPCDR01</text>
<text x="141.1" y="223.1">SCALE 1 / 4</text>
<text x="361.3" y="358.4">Adrian Parro</text>
<text x="405.8" y="357.8">02/10/2013</text>
<text x="485.1" y="359.2">Simumak</text>
<text x="361.3" y="367.1">Sergio Torremocha</text>
<text x="405.8" y="367.3">18/10/2013</text>
</g>
<g font-size="3.5">
<text x="86.6" y="5.8">4</text>
<text x="226.3" y="5.8">3</text>
<text x="365.9" y="5.8">2</text>
<text x="505.6" y="5.8">1</text>
<text x="33.2" y="49.4">D</text>
<text x="558.5" y="49.4">D</text>
<text x="170.2" y="81">752.00</text>
<text x="154.3" y="87.8">264.50</text>
<text x="152.7" y="96">210.00</text>
<text x="113.2" y="123.8">35.00</text>
<text x="198.9" y="121.2">47.50</text>
<text x="280.3" y="133.7" transform="rotate(-90 280.3 133.7)">240.00</text>
<text x="73.3" y="148.1" transform="rotate(-90 73.3 148.1)">355.00</text>
<text x="178" y="148.4" transform="rotate(-90 178 148.4)">314.00</text>
<text x="140.2" y="153.4" transform="rotate(-90 140.2 153.4)">274.00</text>
<text x="33.4" y="157.3">C</text>
<text x="558.6" y="157.3">C</text>
<text x="239.1" y="165.9">201.00</text>
<text x="113.2" y="173">31.00</text>
<text x="200.1" y="172.5">43.50</text>
<text x="152.7" y="196">210.00</text>
<text x="33.4" y="265.2">B</text>
<text x="558.6" y="265.2">B</text>
<text x="361.3" y="353">DRAWN</text>
<text x="361.3" y="362.5">CHECKED</text>
<text x="431.1" y="368.7">TITLE</text>
<text x="33.4" y="373.2">A</text>
<text x="361.3" y="372.1">QA</text>
<text x="558.6" y="373.2">A</text>
<text x="361.3" y="381.6">MFG</text>
<text x="361.3" y="391.2">APPROVED</text>
<text x="433.2" y="397.5">SIZE</text>
<text x="469.2" y="397.5">DWG NO</text>
<text x="547.9" y="397.4">REV</text>
<text x="431.1" y="410.2">SCALE</text>
<text x="507.3" y="412.4">SHEET 8 OF 11</text>
<text x="86.6" y="416.7">4</text>
<text x="226.3" y="416.7">3</text>
<text x="365.9" y="416.7">2</text>
<text x="505.6" y="416.7">1</text>
</g>
</svg>
